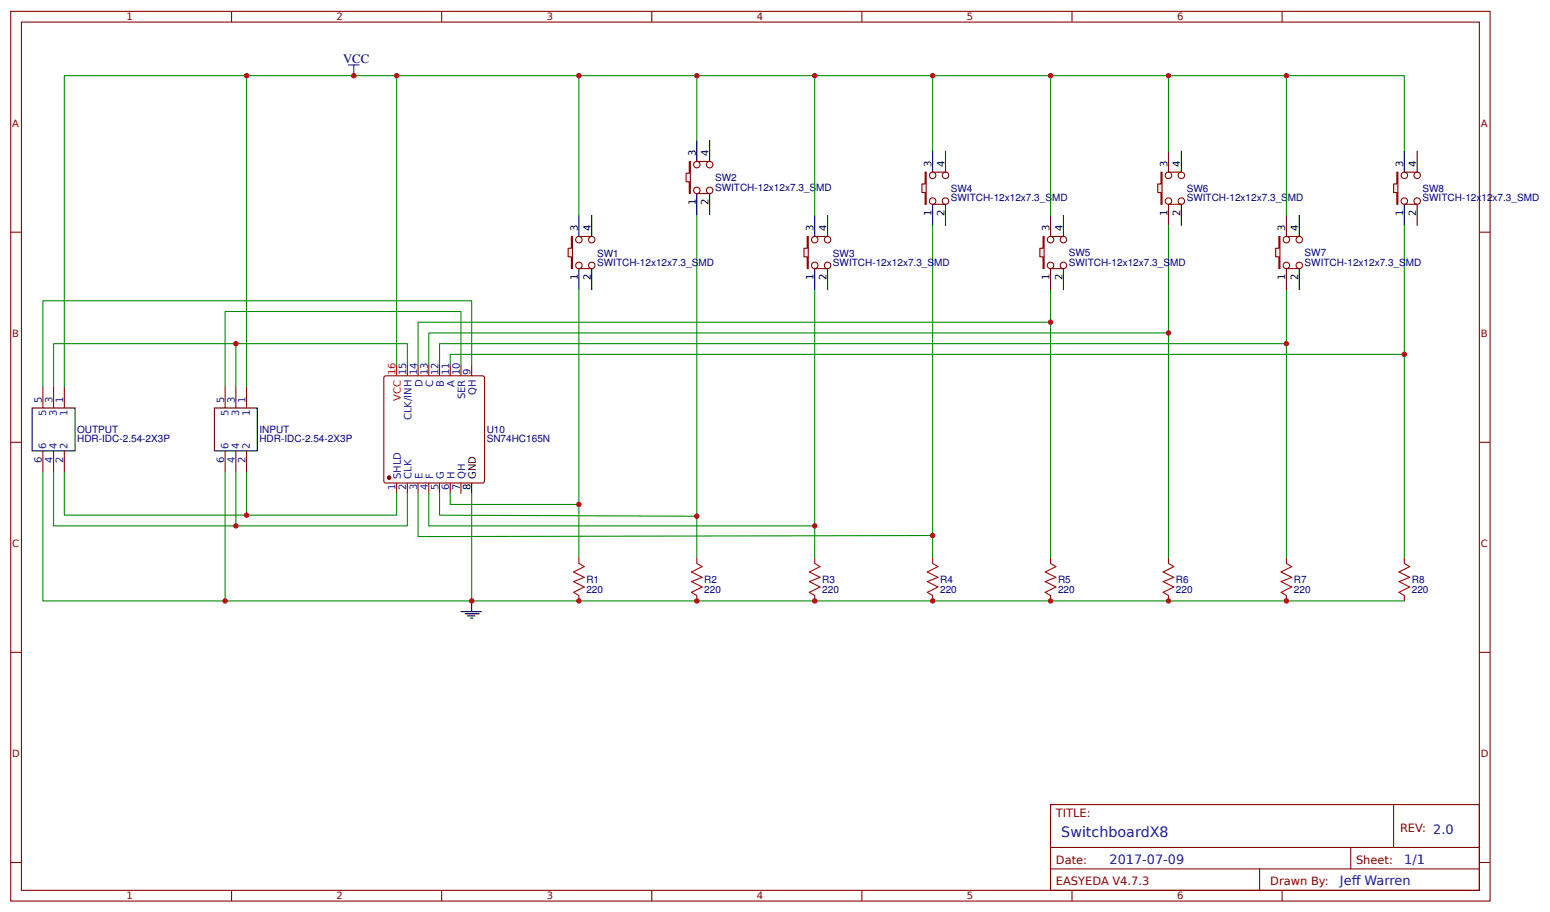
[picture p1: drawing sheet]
<svg xmlns="http://www.w3.org/2000/svg" width="383mm" height="225mm" viewBox="0 0 383 225" stroke-linecap="round" stroke-linejoin="round" font-family="sans-serif">
<g fill="none" stroke="#800" stroke-width=".26">
<path d="M2.6 2.8h365.2v219.6h-365.2zM5.3 5.5h359.8v214.3h-359.8zM57.1 2.8v2.7M109 2.8v2.7M160.9 2.8v2.7M212.7 2.8v2.7M264.6 2.8v2.7M316.4 2.8v2.7M2.6 57.3h2.7M365.1 57.3h2.7M94.8 93l.4-.2h23.9l.4 .2 .1 25.7-.3 .4-24.1 .1-.4-.2zM100.5 90.1v2.7"/>
<path d="M103.2 90.1v2.7M105.8 90.1v2.7M108.5 90.1v2.7M111.1 90.1v2.7M113.8 90.1v2.7M116.4 90.1v2.7M2.6 109.2h2.7M97.9 119.2v2.7M100.5 119.2v2.7M103.2 119.2v2.7M105.8 119.2v2.7M108.5 119.2v2.7"/>
<path d="M111.1 119.2v2.7M113.8 119.2v2.7M365.1 109.2h2.7M142.9 137.7v1.4M172 137.7v1.4M201.1 137.7v1.4M230.2 137.7v1.4M259.3 137.7v1.4M288.4 137.7v1.4M317.5 137.7v1.4M346.6 137.7v1.4M142.9 147v1.3"/>
<path d="M172 147v1.3M201.1 147v1.3M230.2 147v1.3M259.3 147v1.3M288.4 147v1.3M317.5 147v1.3M346.6 147v1.3M2.6 161h2.7M365.1 161h2.7M259.3 198.6h105.8v21.2h-105.8zM344 198.6v10.6M2.6 212.9h2.7"/>
<path d="M57.1 219.8v2.6M109 219.8v2.6M160.9 219.8v2.6M212.7 219.8v2.6M259.3 209.2h105.8M259.3 214.5h105.8M264.6 219.8v2.6M310.9 214.5v5.3M316.4 219.8v2.6M333.4 209.2v5.3M365.1 212.9h2.7"/>
</g>
<circle cx="96" cy="117.9" r=".4" fill="#800" stroke="#800" stroke-width=".26"/>
<path d="M116.4 119.2v2.7M113.8 151h5M114.8 151.5h3.5M115.4 152h1.8M116.2 152.6h.5M116.4 148.3v2.7" fill="none" stroke="#000" stroke-width=".26"/>
<path d="M97.9 90.1v2.7" fill="none" stroke="#f00" stroke-width=".26"/>
<path d="M142.9 139.1l1.3 .8-2.6 1.3 2.6 1.3-2.6 1.1 2.6 1.3-2.6 1.3 1.3 .8M172 139.1l1.3 .8-2.6 1.3 2.6 1.3-2.6 1.1 2.6 1.3-2.6 1.3 1.3 .8M201.1 139.1l1.3 .8-2.6 1.3 2.6 1.3-2.6 1.1 2.6 1.3-2.6 1.3 1.3 .8M230.2 139.1l1.3 .8-2.6 1.3 2.6 1.3-2.6 1.1 2.6 1.3-2.6 1.3 1.3 .8M259.3 139.1l1.3 .8-2.6 1.3 2.6 1.3-2.6 1.1 2.6 1.3-2.6 1.3 1.3 .8M288.4 139.1l1.3 .8-2.6 1.3 2.6 1.3-2.6 1.1 2.6 1.3-2.6 1.3 1.3 .8M317.5 139.1l1.3 .8-2.6 1.3 2.6 1.3-2.6 1.1 2.6 1.3-2.6 1.3 1.3 .8M346.6 139.1l1.3 .8-2.6 1.3 2.6 1.3-2.6 1.1 2.6 1.3-2.6 1.3 1.3 .8" fill="none" stroke="#a00000" stroke-width=".26"/>
<path d="M86 16h2.6M87.3 16v2.7" fill="none" stroke="#00f" stroke-width=".26"/>
<g fill="none" stroke="#080" stroke-width=".26">
<path d="M172 53.1v84.6M230.2 55.7v82M288.4 55.7v82M346.6 55.7v82M142.9 71.6v66.1M201.1 71.6v66.1M259.3 79.5h-156.1v10.6M259.3 71.6v66.1M317.5 71.6v66.1M288.4 82.2h-182.6v7.9M317.5 84.8h-209v5.3M346.6 87.5h-235.5v2.6"/>
<path d="M103.2 121.9v10.6l127-.3M105.8 121.9v7.9h95.3M108.5 121.9v5.3l63.5 .2M111.1 121.9v2.6h31.8M116.4 121.9v26.4h230.2"/>
</g>
<g fill="#c00">
<circle cx="172" cy="148.3" r=".66"/>
<circle cx="201.1" cy="148.3" r=".66"/>
<circle cx="230.2" cy="148.3" r=".66"/>
<circle cx="259.3" cy="148.3" r=".66"/>
<circle cx="288.4" cy="148.3" r=".66"/>
<circle cx="317.5" cy="148.3" r=".66"/>
</g>
<path d="M10.6 95.4v5.3M13.2 95.4v5.3M15.9 95.4v5.3M10.6 111.3v5.3M13.2 111.3v5.3M15.9 111.3v5.3" fill="none" stroke="#800" stroke-width=".26"/>
<path d="M7.9 100.7h10.6v10.6h-10.6z" fill="none" stroke="#000" stroke-width=".26"/>
<path d="M10.6 116.6v31.7h105.8" fill="none" stroke="#080" stroke-width=".26"/>
<g fill="#c00">
<circle cx="116.4" cy="148.3" r=".66"/>
<circle cx="142.9" cy="148.3" r=".66"/>
</g>
<path d="M55.6 95.4v5.3M58.2 95.4v5.3M60.9 95.4v5.3M55.6 111.3v5.3M58.2 111.3v5.3M60.9 111.3v5.3" fill="none" stroke="#800" stroke-width=".26"/>
<path d="M52.9 100.7h10.6v10.6h-10.6z" fill="none" stroke="#000" stroke-width=".26"/>
<path d="M100.5 90.1v-5.3h-87.3v10.6M116.4 90.1v-15.9h-105.8v21.2M13.2 116.6v13.2h87.3v-7.9M15.9 116.6v10.6h82v-5.3M55.6 116.6v31.7" fill="none" stroke="#080" stroke-width=".26"/>
<circle cx="55.6" cy="148.3" r=".66" fill="#c00"/>
<path d="M60.9 116.6v10.6" fill="none" stroke="#080" stroke-width=".26"/>
<circle cx="60.9" cy="127.2" r=".66" fill="#c00"/>
<path d="M58.2 116.6v13.2" fill="none" stroke="#080" stroke-width=".26"/>
<circle cx="58.2" cy="129.8" r=".66" fill="#c00"/>
<path d="M58.2 84.8v10.6" fill="none" stroke="#080" stroke-width=".26"/>
<circle cx="58.2" cy="84.8" r=".66" fill="#c00"/>
<path d="M60.9 18.7v76.7M113.8 90.1v-13.2h-58.2v18.5" fill="none" stroke="#080" stroke-width=".26"/>
<path d="M142.9 66.3v5.3M146 66.3v5.3" fill="none" stroke="#000" stroke-width=".26"/>
<path d="M141 58.4h.3v7.9h-.3v-2.9h-.8v-2.1h.8z" fill="#efefef" stroke="#800" stroke-width=".26"/>
<g fill="none" stroke="#800" stroke-width=".26">
<path d="M142.9 58.4h3.1M142.9 66.3h3.1"/>
<circle cx="142.9" cy="59.2" r=".8"/>
<circle cx="146.1" cy="59.2" r=".8"/>
<circle cx="142.9" cy="65.5" r=".8"/>
<circle cx="146.1" cy="65.5" r=".8"/>
</g>
<path d="M142.9 53.1v5.3M146 53.1v5.3M172 47.8v5.3M175.2 47.8v5.3" fill="none" stroke="#000" stroke-width=".26"/>
<path d="M170.1 39.8h.3v8h-.3v-2.9h-.8v-2.1h.8z" fill="#efefef" stroke="#800" stroke-width=".26"/>
<g fill="none" stroke="#800" stroke-width=".26">
<path d="M172 39.8h3.2M172 47.8h3.2"/>
<circle cx="172" cy="40.6" r=".8"/>
<circle cx="172" cy="47" r=".8"/>
<circle cx="175.2" cy="47" r=".8"/>
<circle cx="175.2" cy="40.6" r=".8"/>
</g>
<path d="M172 34.6v5.2M175.2 34.6v5.2M201.1 66.3v5.3M204.3 66.3v5.3" fill="none" stroke="#000" stroke-width=".26"/>
<path d="M199.2 58.4h.3v7.9h-.3v-2.9h-.8v-2.1h.8z" fill="#efefef" stroke="#800" stroke-width=".26"/>
<g fill="none" stroke="#800" stroke-width=".26">
<path d="M201.1 58.4h3.2M201.1 66.3h3.2"/>
<circle cx="201.1" cy="59.2" r=".8"/>
<circle cx="204.3" cy="59.2" r=".8"/>
<circle cx="201.1" cy="65.5" r=".8"/>
<circle cx="204.3" cy="65.5" r=".8"/>
</g>
<path d="M201.1 53.1v5.3M204.3 53.1v5.3M230.2 50.4v5.3M233.4 50.4v5.3" fill="none" stroke="#000" stroke-width=".26"/>
<path d="M228.3 42.5h.3v7.9h-.3v-2.9h-.8v-2.1h.8z" fill="#efefef" stroke="#800" stroke-width=".26"/>
<g fill="none" stroke="#800" stroke-width=".26">
<path d="M230.2 50.4h3.2M230.2 42.5h3.2"/>
<circle cx="230.2" cy="43.3" r=".8"/>
<circle cx="230.2" cy="49.6" r=".8"/>
<circle cx="233.4" cy="43.3" r=".8"/>
<circle cx="233.4" cy="49.6" r=".8"/>
</g>
<path d="M230.2 37.2v5.3M233.4 37.2v5.3M259.3 66.3v5.3M262.5 66.3v5.3" fill="none" stroke="#000" stroke-width=".26"/>
<path d="M257.4 58.4h.3v7.9h-.3v-2.9h-.8v-2.1h.8z" fill="#efefef" stroke="#800" stroke-width=".26"/>
<g fill="none" stroke="#800" stroke-width=".26">
<path d="M259.3 58.4h3.2M259.3 66.3h3.2"/>
<circle cx="259.3" cy="59.2" r=".8"/>
<circle cx="262.5" cy="59.2" r=".8"/>
<circle cx="259.3" cy="65.5" r=".8"/>
<circle cx="262.5" cy="65.5" r=".8"/>
</g>
<path d="M259.3 53.1v5.3M262.5 53.1v5.3M288.4 50.4v5.3M291.6 50.4v5.3" fill="none" stroke="#000" stroke-width=".26"/>
<path d="M286.5 42.5h.3v7.9h-.3v-2.9h-.7v-2.1h.7z" fill="#efefef" stroke="#800" stroke-width=".26"/>
<g fill="none" stroke="#800" stroke-width=".26">
<path d="M288.4 50.4h3.2M288.4 42.5h3.2"/>
<circle cx="288.4" cy="43.3" r=".8"/>
<circle cx="288.4" cy="49.6" r=".8"/>
<circle cx="291.6" cy="43.3" r=".8"/>
<circle cx="291.6" cy="49.6" r=".8"/>
</g>
<path d="M288.4 37.2v5.3M291.6 37.2v5.3M317.5 66.3v5.3M320.7 66.3v5.3" fill="none" stroke="#000" stroke-width=".26"/>
<path d="M315.6 58.4h.3v7.9h-.3v-2.9h-.7v-2.1h.7z" fill="#efefef" stroke="#800" stroke-width=".26"/>
<g fill="none" stroke="#800" stroke-width=".26">
<path d="M317.5 58.4h3.2M317.5 66.3h3.2"/>
<circle cx="317.5" cy="59.2" r=".8"/>
<circle cx="320.7" cy="59.2" r=".8"/>
<circle cx="317.5" cy="65.5" r=".8"/>
<circle cx="320.7" cy="65.5" r=".8"/>
</g>
<path d="M317.5 53.1v5.3M320.7 53.1v5.3M346.6 50.4v5.3M349.8 50.4v5.3" fill="none" stroke="#000" stroke-width=".26"/>
<path d="M344.8 42.5h.2v7.9h-.2v-2.9h-.8v-2.1h.8z" fill="#efefef" stroke="#800" stroke-width=".26"/>
<g fill="none" stroke="#800" stroke-width=".26">
<path d="M346.6 50.4h3.2M346.6 42.5h3.2"/>
<circle cx="346.6" cy="49.6" r=".8"/>
<circle cx="346.6" cy="43.3" r=".8"/>
<circle cx="349.8" cy="43.3" r=".8"/>
<circle cx="349.8" cy="49.6" r=".8"/>
</g>
<path d="M346.6 37.2v5.3M349.8 37.2v5.3" fill="none" stroke="#000" stroke-width=".26"/>
<path d="M346.6 37.2v-18.5h-330.7v76.7" fill="none" stroke="#080" stroke-width=".26"/>
<circle cx="60.9" cy="18.7" r=".66" fill="#c00"/>
<path d="M142.9 18.7v34.4" fill="none" stroke="#080" stroke-width=".26"/>
<circle cx="142.9" cy="18.7" r=".66" fill="#c00"/>
<path d="M172 18.7v15.9" fill="none" stroke="#080" stroke-width=".26"/>
<circle cx="172" cy="18.7" r=".66" fill="#c00"/>
<path d="M201.1 18.7v34.4" fill="none" stroke="#080" stroke-width=".26"/>
<circle cx="201.1" cy="18.7" r=".66" fill="#c00"/>
<path d="M230.2 18.7v18.5" fill="none" stroke="#080" stroke-width=".26"/>
<circle cx="230.2" cy="18.7" r=".66" fill="#c00"/>
<path d="M259.3 18.7v34.4" fill="none" stroke="#080" stroke-width=".26"/>
<circle cx="259.3" cy="18.7" r=".66" fill="#c00"/>
<path d="M288.4 18.7v18.5" fill="none" stroke="#080" stroke-width=".26"/>
<circle cx="288.4" cy="18.7" r=".66" fill="#c00"/>
<path d="M317.5 18.7v34.4" fill="none" stroke="#080" stroke-width=".26"/>
<g fill="#c00">
<circle cx="317.5" cy="18.7" r=".66"/>
<circle cx="142.9" cy="124.5" r=".66"/>
<circle cx="172" cy="127.4" r=".66"/>
<circle cx="201.1" cy="129.8" r=".66"/>
<circle cx="230.2" cy="132.2" r=".66"/>
<circle cx="259.3" cy="79.5" r=".66"/>
<circle cx="288.4" cy="82.2" r=".66"/>
<circle cx="317.5" cy="84.8" r=".66"/>
<circle cx="346.6" cy="87.5" r=".66"/>
<circle cx="87.3" cy="18.7" r=".66"/>
</g>
<path d="M97.9 18.7v71.4" fill="none" stroke="#080" stroke-width=".26"/>
<circle cx="97.9" cy="18.7" r=".66" fill="#c00"/>
<text font-size="3.5" fill="#00f" x="261.9" y="206.5">SwitchboardX8</text>
<text font-size="3.2" fill="#000080" x="84.7" y="15.5">VCC</text>
<g font-size="3.2" fill="#00f">
<text x="273.8" y="213.1">2017-07-09</text>
<text x="346.6" y="213.1">1/1</text>
<text x="330.7" y="218.4">Jef Warren</text>
<text x="333.6" y="218.4">f</text>
</g>
<g font-size="2.8" fill="#800">
<text x="260.6" y="201.8">TITLE:</text>
<text x="345.5" y="205.5">REV: 2.0</text>
<text x="260.6" y="213.1">Date:</text>
<text x="334.7" y="213.1">Sheet:</text>
<text x="260.6" y="218.4">EASYEDA V4.7.3</text>
<text x="313.5" y="218.4">Drawn By:</text>
</g>
<g font-size="2.5" fill="#800">
<text x="31.2" y="5.1">1</text>
<text x="83.1" y="5.1">2</text>
<text x="134.9" y="5.1">3</text>
<text x="186.8" y="5.1">4</text>
<text x="238.7" y="5.1">5</text>
<text x="290.5" y="5.1">6</text>
<text x="3" y="31.4">A</text>
<text x="365.5" y="31.4">A</text>
<text x="3" y="83.2">B</text>
<text x="365.5" y="83.2">B</text>
<text x="3" y="135.1">C</text>
<text x="365.5" y="135.1">C</text>
<text x="3" y="187">D</text>
<text x="365.5" y="187">D</text>
<text x="31.2" y="222">1</text>
<text x="83.1" y="222">2</text>
<text x="134.9" y="222">3</text>
<text x="186.8" y="222">4</text>
<text x="238.7" y="222">5</text>
<text x="290.5" y="222">6</text>
</g>
<g font-size="2.5">
<text x="171.7" y="38.5" transform="rotate(-90 171.7 38.5)">3</text>
<text x="174.9" y="38.5" transform="rotate(-90 174.9 38.5)">4</text>
<text x="229.9" y="41.2" transform="rotate(-90 229.9 41.2)">3</text>
<text x="233.1" y="41.2" transform="rotate(-90 233.1 41.2)">4</text>
<text x="288.1" y="41.2" transform="rotate(-90 288.1 41.2)">3</text>
<text x="291.3" y="41.2" transform="rotate(-90 291.3 41.2)">4</text>
<text x="346.3" y="41.2" transform="rotate(-90 346.3 41.2)">3</text>
<text x="349.5" y="41.2" transform="rotate(-90 349.5 41.2)">4</text>
<text x="171.7" y="50.7" transform="rotate(-90 171.7 50.7)">1</text>
<text x="174.9" y="50.7" transform="rotate(-90 174.9 50.7)">2</text>
<text x="229.9" y="53.3" transform="rotate(-90 229.9 53.3)">1</text>
<text x="233.1" y="53.3" transform="rotate(-90 233.1 53.3)">2</text>
<text x="288.1" y="53.3" transform="rotate(-90 288.1 53.3)">1</text>
<text x="291.3" y="53.3" transform="rotate(-90 291.3 53.3)">2</text>
<text x="346.3" y="53.3" transform="rotate(-90 346.3 53.3)">1</text>
<text x="349.5" y="53.3" transform="rotate(-90 349.5 53.3)">2</text>
<text x="142.6" y="57" transform="rotate(-90 142.6 57)">3</text>
<text x="145.8" y="57" transform="rotate(-90 145.8 57)">4</text>
<text x="200.8" y="57" transform="rotate(-90 200.8 57)">3</text>
<text x="204" y="57" transform="rotate(-90 204 57)">4</text>
<text x="259" y="57" transform="rotate(-90 259 57)">3</text>
<text x="262.2" y="57" transform="rotate(-90 262.2 57)">4</text>
<text x="317.2" y="57" transform="rotate(-90 317.2 57)">3</text>
<text x="320.4" y="57" transform="rotate(-90 320.4 57)">4</text>
<text x="142.6" y="69.2" transform="rotate(-90 142.6 69.2)">1</text>
<text x="145.8" y="69.2" transform="rotate(-90 145.8 69.2)">2</text>
<text x="200.8" y="69.2" transform="rotate(-90 200.8 69.2)">1</text>
<text x="204" y="69.2" transform="rotate(-90 204 69.2)">2</text>
<text x="259" y="69.2" transform="rotate(-90 259 69.2)">1</text>
<text x="262.2" y="69.2" transform="rotate(-90 262.2 69.2)">2</text>
<text x="317.2" y="69.2" transform="rotate(-90 317.2 69.2)">1</text>
<text x="320.4" y="69.2" transform="rotate(-90 320.4 69.2)">2</text>
<text x="117.5" y="118.2" transform="rotate(-90 117.5 118.2)">GND</text>
<text x="116.2" y="120.9" transform="rotate(-90 116.2 120.9)">8</text>
</g>
<g font-size="2.5" fill="#000080">
<text x="176.5" y="47">SWITCH-12x12x7.3_SMD</text>
<text x="176.5" y="44.8">SW2</text>
<text x="234.7" y="47.4">SW4</text>
<text x="292.9" y="47.4">SW6</text>
<text x="351.1" y="47.4">SW8</text>
<text x="234.7" y="49.7">SWITCH-12x12x7.3_SMD</text>
<text x="292.9" y="49.7">SWITCH-12x12x7.3_SMD</text>
<text x="351.1" y="49.7">SWITCH-12x12x7.3_SMD</text>
<text x="147.4" y="65.6">SWITCH-12x12x7.3_SMD</text>
<text x="147.4" y="63.3">SW1</text>
<text x="205.6" y="65.6">SWITCH-12x12x7.3_SMD</text>
<text x="205.6" y="63.3">SW3</text>
<text x="263.8" y="65.5">SWITCH-12x12x7.3_SMD</text>
<text x="263.8" y="63.2">SW5</text>
<text x="322" y="65.5">SWITCH-12x12x7.3_SMD</text>
<text x="322" y="63.2">SW7</text>
<text x="19" y="106.9">OUTPUT</text>
<text x="64" y="106.9">INPUT</text>
<text x="120.1" y="106.9">U10</text>
<text x="19" y="109.2">HDR-IDC-2.54-2X3P</text>
<text x="64" y="109.2">HDR-IDC-2.54-2X3P</text>
<text x="120.1" y="109.2">SN74HC165N</text>
<text x="144.7" y="144">R1</text>
<text x="173.8" y="144">R2</text>
<text x="202.9" y="144">R3</text>
<text x="232" y="144">R4</text>
<text x="261.1" y="144">R5</text>
<text x="290.2" y="144">R6</text>
<text x="319.4" y="144">R7</text>
<text x="348.5" y="144">R8</text>
<text x="144.7" y="146.3">220</text>
<text x="173.8" y="146.3">220</text>
<text x="202.9" y="146.3">220</text>
<text x="232" y="146.3">220</text>
<text x="261.1" y="146.3">220</text>
<text x="290.2" y="146.3">220</text>
<text x="319.4" y="146.3">220</text>
<text x="348.5" y="146.3">220</text>
</g>
<g font-size="2.5" fill="#f00">
<text x="97.6" y="92.6" transform="rotate(-90 97.6 92.6)">16</text>
<text x="99" y="98.9" transform="rotate(-90 99 98.9)">VCC</text>
</g>
<g font-size="2.5" fill="#00f">
<text x="100.3" y="92.6" transform="rotate(-90 100.3 92.6)">15</text>
<text x="102.9" y="92.6" transform="rotate(-90 102.9 92.6)">14</text>
<text x="104.2" y="95.6" transform="rotate(-90 104.2 95.6)">D</text>
<text x="105.6" y="92.6" transform="rotate(-90 105.6 92.6)">13</text>
<text x="106.9" y="95.5" transform="rotate(-90 106.9 95.5)">C</text>
<text x="108.2" y="92.6" transform="rotate(-90 108.2 92.6)">12</text>
<text x="109.5" y="95.4" transform="rotate(-90 109.5 95.4)">B</text>
<text x="110.9" y="92.6" transform="rotate(-90 110.9 92.6)">11</text>
<text x="112.2" y="95.4" transform="rotate(-90 112.2 95.4)">A</text>
<text x="113.5" y="92.6" transform="rotate(-90 113.5 92.6)">10</text>
<text x="116.2" y="92.6" transform="rotate(-90 116.2 92.6)">9</text>
<text x="10.3" y="99.4" transform="rotate(-90 10.3 99.4)">5</text>
<text x="13" y="99.4" transform="rotate(-90 13 99.4)">3</text>
<text x="15.6" y="99.4" transform="rotate(-90 15.6 99.4)">1</text>
<text x="55.3" y="99.4" transform="rotate(-90 55.3 99.4)">5</text>
<text x="57.9" y="99.4" transform="rotate(-90 57.9 99.4)">3</text>
<text x="60.6" y="99.4" transform="rotate(-90 60.6 99.4)">1</text>
<text x="114.8" y="98.6" transform="rotate(-90 114.8 98.6)">SER</text>
<text x="117.5" y="97.5" transform="rotate(-90 117.5 97.5)">QH</text>
<text x="11.4" y="102.8" transform="rotate(-90 11.4 102.8)">5</text>
<text x="14" y="102.8" transform="rotate(-90 14 102.8)">3</text>
<text x="16.7" y="102.8" transform="rotate(-90 16.7 102.8)">1</text>
<text x="56.4" y="102.8" transform="rotate(-90 56.4 102.8)">5</text>
<text x="59" y="102.8" transform="rotate(-90 59 102.8)">3</text>
<text x="61.6" y="102.8" transform="rotate(-90 61.6 102.8)">1</text>
<text x="101.6" y="103.7" transform="rotate(-90 101.6 103.7)">CLK/INH</text>
<text x="11.4" y="110.8" transform="rotate(-90 11.4 110.8)">6</text>
<text x="14" y="110.8" transform="rotate(-90 14 110.8)">4</text>
<text x="16.7" y="110.8" transform="rotate(-90 16.7 110.8)">2</text>
<text x="56.4" y="110.8" transform="rotate(-90 56.4 110.8)">6</text>
<text x="59" y="110.8" transform="rotate(-90 59 110.8)">4</text>
<text x="61.6" y="110.8" transform="rotate(-90 61.6 110.8)">2</text>
<text x="10.3" y="114.2" transform="rotate(-90 10.3 114.2)">6</text>
<text x="13" y="114.2" transform="rotate(-90 13 114.2)">4</text>
<text x="15.6" y="114.2" transform="rotate(-90 15.6 114.2)">2</text>
<text x="55.3" y="114.2" transform="rotate(-90 55.3 114.2)">6</text>
<text x="57.9" y="114.2" transform="rotate(-90 57.9 114.2)">4</text>
<text x="60.6" y="114.2" transform="rotate(-90 60.6 114.2)">2</text>
<text x="99" y="118.2" transform="rotate(-90 99 118.2)">SHLD</text>
<text x="101.6" y="118.2" transform="rotate(-90 101.6 118.2)">CLK</text>
<text x="104.2" y="118.2" transform="rotate(-90 104.2 118.2)">E</text>
<text x="106.9" y="118.2" transform="rotate(-90 106.9 118.2)">F</text>
<text x="109.5" y="118.2" transform="rotate(-90 109.5 118.2)">G</text>
<text x="112.2" y="118.2" transform="rotate(-90 112.2 118.2)">H</text>
<text x="114.8" y="118.2" transform="rotate(-90 114.8 118.2)">QH</text>
<text x="97.6" y="120.9" transform="rotate(-90 97.6 120.9)">1</text>
<text x="100.3" y="120.9" transform="rotate(-90 100.3 120.9)">2</text>
<text x="102.9" y="120.9" transform="rotate(-90 102.9 120.9)">3</text>
<text x="105.6" y="120.9" transform="rotate(-90 105.6 120.9)">4</text>
<text x="108.2" y="120.9" transform="rotate(-90 108.2 120.9)">5</text>
<text x="110.9" y="120.9" transform="rotate(-90 110.9 120.9)">6</text>
<text x="113.5" y="120.9" transform="rotate(-90 113.5 120.9)">7</text>
</g>
</svg>
